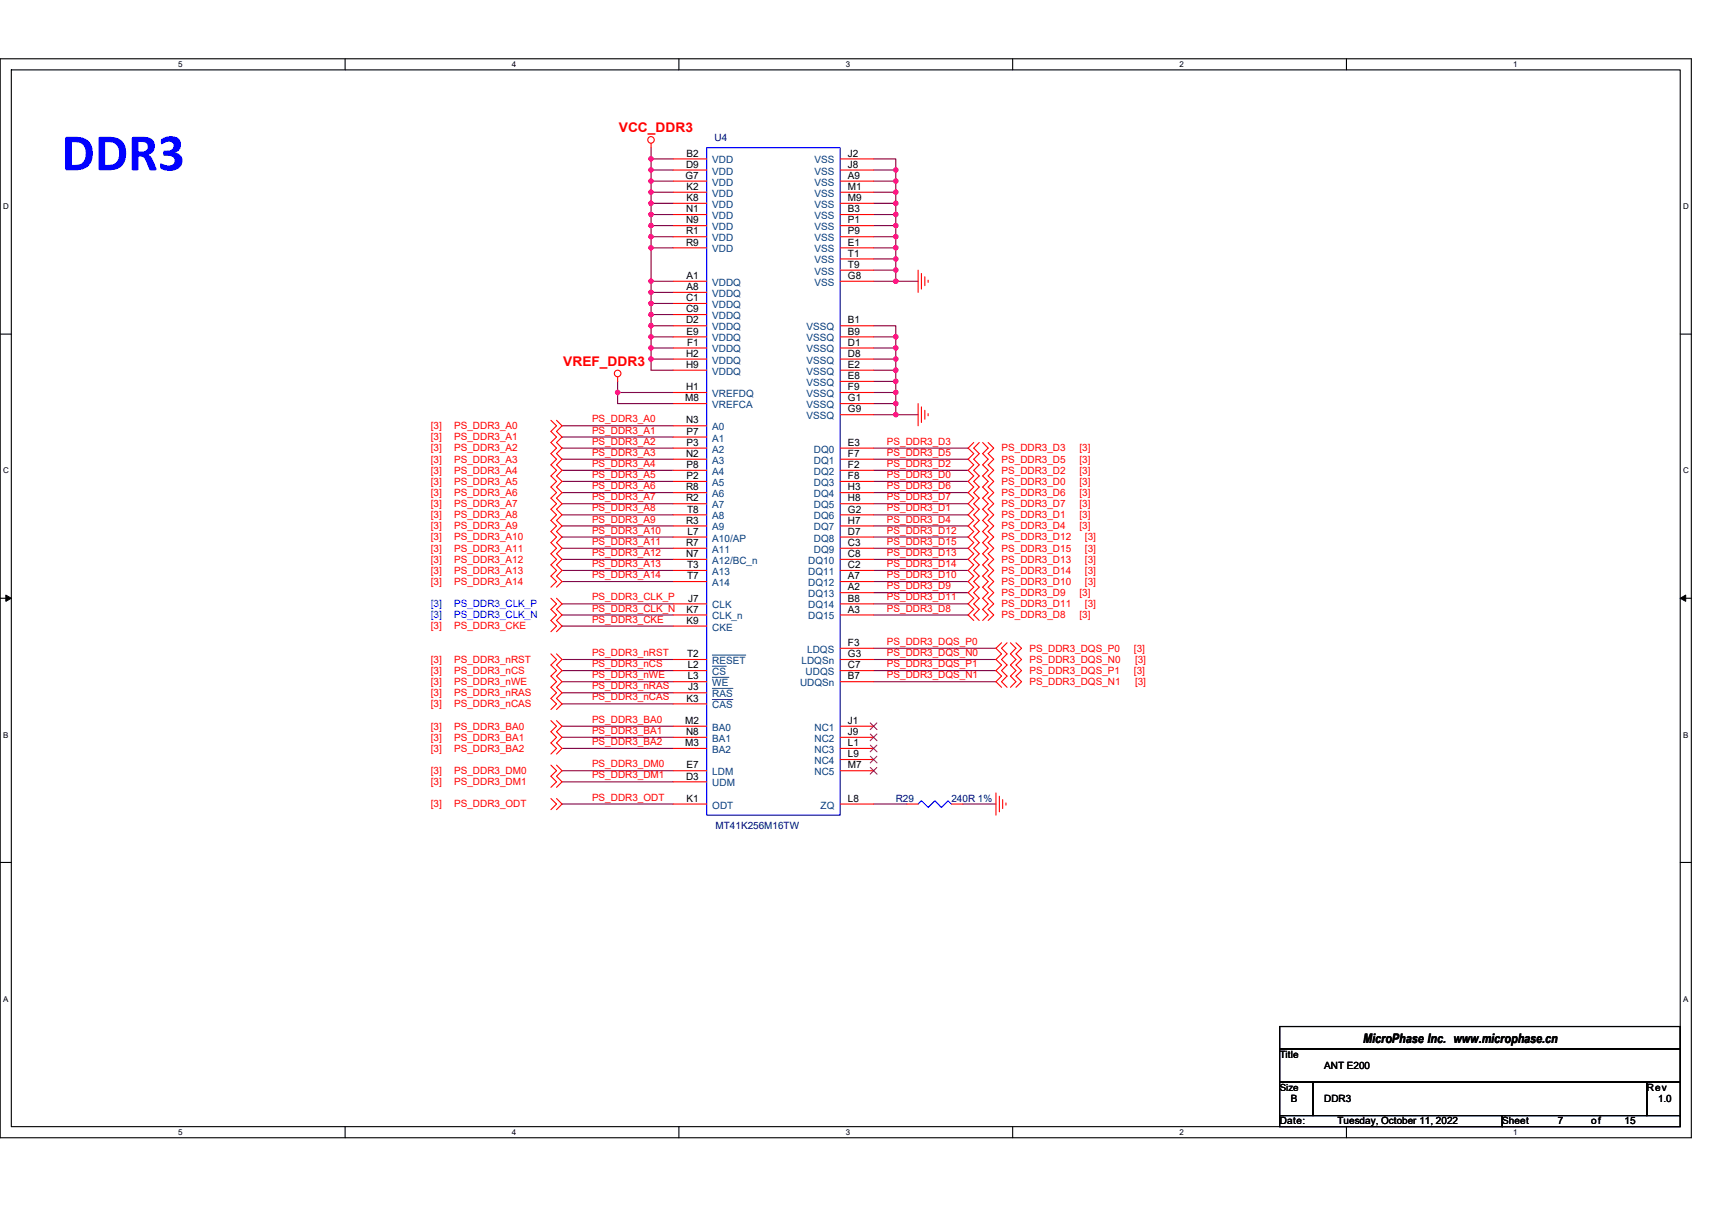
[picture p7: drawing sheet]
<svg xmlns="http://www.w3.org/2000/svg" width="297mm" height="210mm" viewBox="0 0 297 210" stroke-linecap="round" stroke-linejoin="round" font-family="sans-serif">
<path d="M0 10.2h293.5v187.2h-293.5zM2 12.1h289.5v183.4h-289.5z" fill="none" stroke="#000" stroke-width=".19"/>
<g fill="#fff">
<path d="M30.9 10.4h.8v1.6h-.8z"/>
<path d="M30.9 195.7h.8v1.6h-.8z"/>
</g>
<path d="M59.9 10.2v1.9M59.9 195.5v1.9" fill="none" stroke="#000" stroke-width=".19"/>
<g fill="#fff">
<path d="M88.8 10.4h.8v1.6h-.8z"/>
<path d="M88.8 195.7h.8v1.6h-.8z"/>
</g>
<path d="M117.8 10.2v1.9M117.8 195.5v1.9" fill="none" stroke="#000" stroke-width=".19"/>
<g fill="#fff">
<path d="M146.7 10.4h.8v1.6h-.8z"/>
<path d="M146.7 195.7h.8v1.6h-.8z"/>
</g>
<path d="M175.7 10.2v1.9M175.7 195.5v1.9" fill="none" stroke="#000" stroke-width=".19"/>
<g fill="#fff">
<path d="M204.7 10.4h.7v1.6h-.7z"/>
<path d="M204.7 195.7h.7v1.6h-.7z"/>
</g>
<path d="M233.6 10.2v1.9M233.6 195.5v1.9" fill="none" stroke="#000" stroke-width=".19"/>
<g fill="#fff">
<path d="M262.6 10.4h.7v1.6h-.7z"/>
<path d="M262.6 195.7h.7v1.6h-.7z"/>
<path d="M.5 35.1h1v1.5h-1z"/>
<path d="M292 35.1h1v1.5h-1z"/>
<path d="M.5 80.9h1v1.5h-1z"/>
<path d="M292 80.9h1v1.5h-1z"/>
</g>
<path d="M0 58h2M291.5 58h2" fill="none" stroke="#000" stroke-width=".19"/>
<g fill="#fff">
<path d="M.5 126.7h.9v1.6h-.9z"/>
<path d="M292 126.7h.9v1.6h-.9z"/>
</g>
<path d="M0 103.8h2M291.5 103.8h2" fill="none" stroke="#000" stroke-width=".19"/>
<path d="M1 103.3l1 .5-1 .6zM291.5 103.8l1-.5v1.1z" fill="#000" stroke="#000" stroke-width=".17"/>
<g fill="#fff">
<path d="M.5 172.6h.9v1.5h-.9z"/>
<path d="M292 172.6h.9v1.5h-.9z"/>
</g>
<path d="M0 149.7h2M291.5 149.7h2M222 178.1h69.5v3.9h-69.5zM222 182h69.5v5.8h-69.5zM222 187.8h5.8v5.8h-5.8zM222 193.6h38.6v1.9h-38.6zM227.8 187.8h57.9v5.8h-57.9zM260.6 193.6h30.9v1.9h-30.9zM285.7 187.8h5.8v5.8h-5.8z" fill="none" stroke="#000" stroke-width=".19"/>
<g fill="none" stroke="#800040" stroke-width=".19">
<path d="M113 27.6v1.9M113 29.5v1.9M113 31.4v2M113 33.4v1.9M113 39.2v1.9M113 37.2v2M113 25.6v2h3.8M113 31.4h3.8M113 29.5h3.8M113 35.3h3.8M113 33.4h3.8M113 39.2h3.8"/>
<path d="M113 35.3v1.9h3.8M151.6 29.5h3.8M151.6 27.6h3.8v1.9M151.6 33.4h3.8M151.6 31.4h3.8M151.6 37.2h3.8M151.6 35.3h3.8M151.6 39.2h3.8M155.4 31.4v2M155.4 29.5v1.9M155.4 35.3v1.9M155.4 33.4v1.9"/>
<path d="M155.4 39.2v1.9M155.4 37.2v2M113 43v5.8M113 41.1v1.9M113 48.8v1.9M113 43h3.8M113 41.1h3.8M113 50.7h3.8M113 48.8h3.8M113 52.7v1.9h3.8M113 50.7v2h3.8M113 56.5v2h3.8"/>
<path d="M113 54.6v1.9h3.8M113 58.5v1.9h3.8M151.6 48.8h3.8M151.6 41.1h3.8M151.6 46.9h3.8M151.6 44.9h3.8M151.6 43h3.8M151.6 56.5h3.8v2M151.6 58.5h3.8M155.4 48.8h3.9M155.4 41.1v1.9M155.4 43v1.9"/>
<path d="M155.4 44.9v2M155.4 46.9v1.9M155.4 58.5v1.9M97.5 73.9h19.3M97.5 75.8h19.3M97.5 79.7h19.3M97.5 77.8h19.3M107.2 68.1v1.9h9.6M107.2 66.2v1.9M107.2 68.1h9.6M113 60.4v1.9M113 62.3v1.9h3.8"/>
<path d="M113 62.3h3.8M151.6 77.8h16.4M151.6 79.7h16.4M151.6 72h3.8M151.6 60.4h3.8M151.6 64.2h3.8M151.6 62.3h3.8v1.9M151.6 70h3.8M151.6 68.1h3.8M151.6 66.2h3.8M155.4 72h3.9M155.4 66.2v1.9"/>
<path d="M155.4 64.2v2M155.4 60.4v1.9M155.4 68.1v1.9M155.4 70v2M97.5 83.5h19.3M97.5 81.6h19.3M97.5 89.3h19.3M97.5 91.3h19.3M97.5 85.5h19.3M97.5 87.4h19.3M97.5 93.2h19.3M97.5 97.1h19.3"/>
<path d="M97.5 99h19.3M97.5 95.1h19.3M151.6 81.6h16.4M151.6 83.5h16.4M151.6 85.5h16.4M151.6 87.4h16.4M151.6 89.3h16.4M151.6 91.3h16.4M151.6 93.2h16.4M151.6 95.1h16.4M151.6 97.1h16.4M151.6 99h16.4"/>
<path d="M97.5 100.9h19.3M97.5 118.3h19.3M97.5 108.6h19.3M97.5 104.8h19.3M97.5 106.7h19.3M97.5 114.4h19.3M97.5 116.4h19.3M151.6 114.4h21.2M151.6 112.5h21.2M151.6 118.3h21.2M151.6 116.4h21.2M151.6 100.9h16.4"/>
<path d="M151.6 102.8h16.4M151.6 104.8h16.4M151.6 106.7h16.4M97.5 126h19.3M97.5 129.9h19.3M97.5 128h19.3M97.5 133.8h19.3M97.5 135.7h19.3M97.5 139.5h19.3M97.5 122.2h19.3M97.5 120.2h19.3M151.6 139.5h5.8"/>
<path d="M167 139.5h5.8"/>
</g>
<g fill="#f0f" stroke="#f0f" stroke-width=".19">
<circle cx="155.4" cy="48.8" r=".38"/>
<circle cx="155.4" cy="43" r=".38"/>
<circle cx="155.4" cy="64.2" r=".38"/>
<circle cx="155.4" cy="72" r=".38"/>
<circle cx="155.4" cy="29.5" r=".38"/>
<circle cx="155.4" cy="31.4" r=".38"/>
<circle cx="155.4" cy="37.2" r=".38"/>
<circle cx="155.4" cy="35.3" r=".38"/>
<circle cx="155.4" cy="33.3" r=".38"/>
<circle cx="155.4" cy="41.1" r=".38"/>
<circle cx="155.4" cy="39.1" r=".38"/>
<circle cx="155.4" cy="46.9" r=".38"/>
<circle cx="155.4" cy="44.9" r=".38"/>
<circle cx="155.4" cy="60.4" r=".38"/>
<circle cx="155.4" cy="58.4" r=".38"/>
<circle cx="155.4" cy="62.3" r=".38"/>
<circle cx="155.4" cy="66.2" r=".38"/>
<circle cx="155.4" cy="70" r=".38"/>
<circle cx="155.4" cy="68.1" r=".38"/>
<circle cx="112.9" cy="27.6" r=".38"/>
<circle cx="112.9" cy="31.4" r=".38"/>
<circle cx="112.9" cy="29.5" r=".38"/>
<circle cx="112.9" cy="33.3" r=".38"/>
<circle cx="112.9" cy="39.1" r=".38"/>
<circle cx="112.9" cy="37.2" r=".38"/>
<circle cx="112.9" cy="35.3" r=".38"/>
<circle cx="112.9" cy="43" r=".38"/>
<circle cx="112.9" cy="41.1" r=".38"/>
<circle cx="112.9" cy="50.7" r=".38"/>
<circle cx="112.9" cy="48.8" r=".38"/>
<circle cx="112.9" cy="54.6" r=".38"/>
<circle cx="112.9" cy="52.6" r=".38"/>
<circle cx="112.9" cy="56.5" r=".38"/>
<circle cx="112.9" cy="62.3" r=".38"/>
<circle cx="112.9" cy="60.4" r=".38"/>
<circle cx="112.9" cy="58.4" r=".38"/>
<circle cx="107.2" cy="68.1" r=".38"/>
</g>
<g fill="none" stroke="#f00" stroke-width=".19">
<path d="M113 24.9v.7M116.8 27.6h5.8M116.8 29.5h5.8M116.8 31.4h5.8M116.8 33.4h5.8M116.8 35.3h5.8M116.8 37.2h5.8M116.8 39.2h5.8M145.8 27.6h5.8M145.8 29.5h5.8M145.8 31.4h5.8M145.8 33.4h5.8"/>
<path d="M145.8 35.3h5.8M145.8 37.2h5.8M145.8 39.2h5.8M116.8 41.1h5.8M116.8 43h5.8M116.8 48.8h5.8M116.8 50.7h5.8M116.8 52.7h5.8M116.8 54.6h5.8M116.8 56.5h5.8M116.8 58.5h5.8M145.8 41.1h5.8"/>
<path d="M145.8 43h5.8M145.8 44.9h5.8M145.8 46.9h5.8M145.8 48.8h5.8M145.8 56.5h5.8M145.8 58.5h5.8M159.3 46.9v3.8M159.9 47.5v2.7M160.5 48v1.6M161 48.6v.4M95.6 72.9l1 1-1 1 1 .9-1 1 1 1-1 .9 1 1-1 1 1 .9-1 1 1 .9-1 1 1 1-1 .9 1 1-1 1 1 .9-1 1 1 1-1 .9 1 1-1 1 1 .9-1 1 1 1-1 .9 1 1-1 1 1 .9-1 1M96.6 72.9l.9 1-.9 1 .9 .9-.9 1 .9 1-.9 .9 .9 1-.9 1 .9 .9-.9 1 .9 .9-.9 1 .9 1-.9 .9 .9 1-.9 1 .9 .9-.9 1 .9 1-.9 .9 .9 1-.9 1 .9 .9-.9 1 .9 1-.9 .9 .9 1-.9 1 .9 .9-.9 1"/>
<path d="M107.2 65.4v.8M116.8 73.9h5.8M116.8 75.8h5.8M116.8 77.8h5.8M116.8 79.7h5.8M116.8 68.1h5.8M116.8 70h5.8M116.8 60.4h5.8M116.8 62.3h5.8M116.8 64.2h5.8M145.8 60.4h5.8M145.8 62.3h5.8"/>
<path d="M145.8 64.2h5.8M145.8 66.2h5.8M145.8 68.1h5.8M145.8 70h5.8M145.8 72h5.8M145.8 77.8h5.8M145.8 79.7h5.8M159.3 70v3.9M159.9 70.6v2.7M160.5 71.2v1.5M161 71.8v.4M168.9 76.8l-.9 1 .9 .9-.9 1 .9 1-.9 .9 .9 1-.9 .9 .9 1-.9 1 .9 .9-.9 1 .9 1-.9 .9 .9 1-.9 1 .9 .9-.9 1 .9 1-.9 .9 .9 1-.9 1 .9 .9-.9 1 .9 1-.9 .9 .9 1-.9 .9 .9 1-.9 1 .9 .9-.9 1 .9 1"/>
<path d="M169.9 76.8l-1 1 1 .9-1 1 1 1-1 .9 1 1-1 .9 1 1-1 1 1 .9-1 1 1 1-1 .9 1 1-1 1 1 .9-1 1 1 1-1 .9 1 1-1 1 1 .9-1 1 1 1-1 .9 1 1-1 .9 1 1-1 1 1 .9-1 1 1 1M170.5 76.8l.9 1-.9 .9 .9 1-.9 1 .9 .9-.9 1 .9 .9-.9 1 .9 1-.9 .9 .9 1-.9 1 .9 .9-.9 1 .9 1-.9 .9 .9 1-.9 1 .9 .9-.9 1 .9 1-.9 .9 .9 1-.9 1 .9 .9-.9 1 .9 .9-.9 1 .9 1-.9 .9 .9 1-.9 1M171.4 76.8l1 1-1 .9 1 1-1 1 1 .9-1 1 1 .9-1 1 1 1-1 .9 1 1-1 1 1 .9-1 1 1 1-1 .9 1 1-1 1 1 .9-1 1 1 1-1 .9 1 1-1 1 1 .9-1 1 1 .9-1 1 1 1-1 .9 1 1-1 1M116.8 93.2h5.8M116.8 95.1h5.8M116.8 97.1h5.8M116.8 99h5.8M116.8 81.6h5.8M116.8 83.5h5.8M116.8 85.5h5.8M116.8 87.4h5.8M116.8 89.3h5.8"/>
<path d="M116.8 91.3h5.8M145.8 81.6h5.8M145.8 83.5h5.8M145.8 85.5h5.8M145.8 87.4h5.8M145.8 89.3h5.8M145.8 91.3h5.8M145.8 93.2h5.8M145.8 95.1h5.8M145.8 97.1h5.8M145.8 99h5.8M95.6 103.8l1 1-1 .9 1 1-1 1 1 .9-1 1"/>
<path d="M95.6 113.5l1 .9-1 1 1 1-1 .9 1 1-1 1 1 .9-1 1 1 1-1 .9M96.6 103.8l.9 1-.9 .9 .9 1-.9 1 .9 .9-.9 1M96.6 113.5l.9 .9-.9 1 .9 1-.9 .9 .9 1-.9 1 .9 .9-.9 1 .9 1-.9 .9M116.8 104.8h5.8M116.8 106.7h5.8M116.8 108.6h5.8M116.8 116.4h5.8M116.8 114.4h5.8M116.8 100.9h5.8M116.8 118.3h5.8M145.8 100.9h5.8M145.8 102.8h5.8"/>
<path d="M145.8 104.8h5.8M145.8 106.7h5.8M145.8 112.5h5.8M145.8 114.4h5.8M145.8 116.4h5.8M145.8 118.3h5.8M173.8 111.5l-1 1 1 1-1 .9 1 1-1 1 1 .9-1 1 1 1M174.7 111.5l-.9 1 .9 1-.9 .9 .9 1-.9 1 .9 .9-.9 1 .9 1M175.3 111.5l1 1-1 1 1 .9-1 1 1 1-1 .9 1 1-1 1M176.3 111.5l.9 1-.9 1 .9 .9-.9 1 .9 1-.9 .9 .9 1-.9 1M95.6 125.1l1 .9-1 1 1 1-1 .9 1 1-1 1M95.6 132.8l1 1-1 .9 1 1-1 .9"/>
<path d="M95.6 138.6l1 .9-1 1M96.6 125.1l.9 .9-.9 1 .9 1-.9 .9 .9 1-.9 1M96.6 132.8l.9 1-.9 .9 .9 1-.9 .9M96.6 138.6l.9 .9-.9 1M116.8 122.2h5.8M116.8 120.2h5.8M116.8 126h5.8M116.8 128h5.8M116.8 129.9h5.8M116.8 133.8h5.8M116.8 135.7h5.8M116.8 139.5h5.8"/>
<path d="M145.8 126h5.8M145.8 128h5.8M145.8 129.9h5.8M145.8 131.8h5.8M145.8 133.8h5.8M145.8 139.5h5.8M157.4 139.5h1.9M165.1 139.5h1.9M172.8 137.6v3.9M173.4 138.2v2.7M174 138.8v1.5M174.5 139.3v.4"/>
<circle cx="112.9" cy="24.3" r=".57"/>
<circle cx="107.2" cy="64.8" r=".57"/>
</g>
<path d="M122.6 25.6h23.2v115.9h-23.2zM159.3 139.5l.6-.5 1.1 1.1 1.2-1.1 1.1 1.1 1.2-1.1 .6 .5" fill="none" stroke="#00f" stroke-width=".19"/>
<path d="M123.6 115.6h2.4M123.6 113.7h5.8M123.6 119.5h3.6M123.6 117.5h2.9M123.6 121.4h3.6" fill="none" stroke="#004080" stroke-width=".17"/>
<path d="M151 125.5l1.2 1.1M151 127.4l1.2 1.1M151 129.3l1.2 1.2M151 131.2l1.2 1.2M151 133.2l1.2 1.1M152.1 125.5l-1.1 1.1M152.1 127.4l-1.1 1.1M152.1 129.3l-1.1 1.2M152.1 131.2l-1.1 1.2M152.1 133.2l-1.1 1.1" fill="none" stroke="#804000" stroke-width=".17"/>
<text font-size="9.2" fill="#00f" x="10.6" y="29.5">DDR3</text>
<g font-size="2.3" fill="#f00">
<text x="107.4" y="22.9">VCC_DDR3</text>
<text x="97.7" y="63.5">VREF_DDR3</text>
</g>
<text font-size="2.3" x="236.5" y="181.1">MicroPhase Inc. www.microphase.cn</text>
<g font-size="1.7">
<text x="119" y="29.1">D9</text>
<text x="119.1" y="27.2">B2</text>
<text x="147.1" y="27.2">J2</text>
<text x="147.1" y="29.1">J8</text>
<text x="118.9" y="31">G7</text>
<text x="119.1" y="33">K2</text>
<text x="119.1" y="34.9">K8</text>
<text x="147.1" y="31">A9</text>
<text x="147.1" y="33">M1</text>
<text x="147.1" y="34.9">M9</text>
<text x="119" y="36.8">N1</text>
<text x="119" y="38.8">N9</text>
<text x="119" y="40.7">R1</text>
<text x="147.1" y="36.8">B3</text>
<text x="147.1" y="38.8">P1</text>
<text x="147.1" y="40.7">P9</text>
<text x="119" y="42.6">R9</text>
<text x="147.1" y="42.6">E1</text>
<text x="147.1" y="44.5">T1</text>
<text x="147.1" y="46.5">T9</text>
<text x="119" y="52.3">C1</text>
<text x="119.1" y="48.4">A1</text>
<text x="119.1" y="50.3">A8</text>
<text x="147.1" y="48.4">G8</text>
<text x="119" y="54.2">C9</text>
<text x="119" y="56.1">D2</text>
<text x="119.1" y="58.1">E9</text>
<text x="119.2" y="60">F1</text>
<text x="147.1" y="56.1">B1</text>
<text x="147.1" y="58.1">B9</text>
<text x="147.1" y="60">D1</text>
<text x="119" y="61.9">H2</text>
<text x="119" y="63.8">H9</text>
<text x="147.1" y="61.9">D8</text>
<text x="147.1" y="63.8">E2</text>
<text x="147.1" y="65.8">E8</text>
<text x="118.9" y="69.6">M8</text>
<text x="119" y="67.7">H1</text>
<text x="147.1" y="67.7">F9</text>
<text x="147.1" y="69.6">G1</text>
<text x="147.1" y="71.6">G9</text>
<text x="119" y="73.5">N3</text>
<text x="119.1" y="75.4">P7</text>
<text x="119.1" y="77.4">P3</text>
<text x="147.1" y="77.4">E3</text>
<text x="119" y="79.3">N2</text>
<text x="119.1" y="81.2">P8</text>
<text x="119.1" y="83.1">P2</text>
<text x="147.1" y="79.3">F7</text>
<text x="147.1" y="81.2">F2</text>
<text x="147.1" y="83.1">F8</text>
<text x="119" y="85.1">R8</text>
<text x="119" y="87">R2</text>
<text x="119.2" y="88.9">T8</text>
<text x="147.1" y="85.1">H3</text>
<text x="147.1" y="87">H8</text>
<text x="147.1" y="88.9">G2</text>
<text x="119" y="94.7">R7</text>
<text x="119" y="90.9">R3</text>
<text x="119.3" y="92.8">L7</text>
<text x="147.1" y="90.9">H7</text>
<text x="147.1" y="92.8">D7</text>
<text x="147.1" y="94.7">C3</text>
<text x="119" y="96.7">N7</text>
<text x="119.2" y="98.6">T3</text>
<text x="119.2" y="100.5">T7</text>
<text x="147.1" y="96.7">C8</text>
<text x="147.1" y="98.6">C2</text>
<text x="147.1" y="100.5">A7</text>
<text x="119.1" y="106.3">K7</text>
<text x="119.4" y="104.4">J7</text>
<text x="147.1" y="102.4">A2</text>
<text x="147.1" y="104.4">B8</text>
<text x="147.1" y="106.3">A3</text>
<text x="119.1" y="108.2">K9</text>
<text x="147.1" y="112.1">F3</text>
<text x="119.2" y="114">T2</text>
<text x="119.3" y="116">L2</text>
<text x="119.3" y="117.9">L3</text>
<text x="119.4" y="119.8">J3</text>
<text x="147.1" y="114">G3</text>
<text x="147.1" y="117.9">B7</text>
<text x="147.1" y="116">C7</text>
<text x="118.9" y="125.6">M2</text>
<text x="119.1" y="121.8">K3</text>
<text x="147.1" y="125.6">J1</text>
<text x="118.9" y="129.5">M3</text>
<text x="119" y="127.6">N8</text>
<text x="147.1" y="127.6">J9</text>
<text x="147.1" y="129.5">L1</text>
<text x="147.1" y="131.4">L9</text>
<text x="119" y="135.3">D3</text>
<text x="119.1" y="133.3">E7</text>
<text x="147.1" y="133.3">M7</text>
<text x="119.1" y="139.1">K1</text>
<text x="147.1" y="139.1">L8</text>
<text x="222" y="183.6">Title</text>
<text x="229.8" y="185.5">ANT E200</text>
<text x="222" y="189.3">Size</text>
<text x="224" y="191.3">B</text>
<text x="229.8" y="191.3">DDR3</text>
<text x="285.7" y="189.3">Rev</text>
<text x="287.7" y="191.3">1.0</text>
<text x="222" y="195.1">Date:</text>
<text x="232.1" y="195.1">Tuesday, October 11, 2022</text>
<text x="260.6" y="195.1">Sheet</text>
<text x="270.3" y="195.1">7</text>
<text x="276.1" y="195.1">of</text>
<text x="281.9" y="195.1">15</text>
</g>
<g font-size="1.7" fill="#004080">
<text x="123.6" y="28.4">VDD</text>
<text x="141.3" y="28.4">VSS</text>
<text x="123.6" y="30.3">VDD</text>
<text x="123.6" y="32.2">VDD</text>
<text x="123.6" y="34.1">VDD</text>
<text x="141.3" y="30.3">VSS</text>
<text x="141.3" y="32.2">VSS</text>
<text x="141.3" y="34.1">VSS</text>
<text x="123.6" y="36.1">VDD</text>
<text x="123.6" y="38">VDD</text>
<text x="123.6" y="39.9">VDD</text>
<text x="123.6" y="41.9">VDD</text>
<text x="141.3" y="36.1">VSS</text>
<text x="141.3" y="38">VSS</text>
<text x="141.3" y="39.9">VSS</text>
<text x="141.3" y="41.9">VSS</text>
<text x="123.6" y="43.8">VDD</text>
<text x="141.3" y="43.8">VSS</text>
<text x="141.3" y="45.7">VSS</text>
<text x="141.3" y="47.7">VSS</text>
<text x="123.6" y="49.6">VDDQ</text>
<text x="123.6" y="51.5">VDDQ</text>
<text x="123.6" y="53.4">VDDQ</text>
<text x="141.3" y="49.6">VSS</text>
<text x="123.6" y="55.4">VDDQ</text>
<text x="123.6" y="57.3">VDDQ</text>
<text x="123.6" y="59.2">VDDQ</text>
<text x="140" y="57.3">VSSQ</text>
<text x="140" y="59.2">VSSQ</text>
<text x="123.6" y="61.2">VDDQ</text>
<text x="123.6" y="63.1">VDDQ</text>
<text x="123.6" y="65">VDDQ</text>
<text x="140" y="61.2">VSSQ</text>
<text x="140" y="63.1">VSSQ</text>
<text x="140" y="65">VSSQ</text>
<text x="123.6" y="68.9">VREFDQ</text>
<text x="123.6" y="70.8">VREFCA</text>
<text x="140" y="67">VSSQ</text>
<text x="140" y="68.9">VSSQ</text>
<text x="140" y="70.8">VSSQ</text>
<text x="123.6" y="74.7">A0</text>
<text x="123.6" y="76.6">A1</text>
<text x="140" y="72.7">VSSQ</text>
<text x="123.6" y="78.5">A2</text>
<text x="123.6" y="80.5">A3</text>
<text x="123.6" y="82.4">A4</text>
<text x="141.2" y="78.5">DQ0</text>
<text x="141.2" y="80.5">DQ1</text>
<text x="141.2" y="82.4">DQ2</text>
<text x="123.6" y="84.3">A5</text>
<text x="123.6" y="86.3">A6</text>
<text x="123.6" y="88.2">A7</text>
<text x="141.2" y="84.3">DQ3</text>
<text x="141.2" y="86.3">DQ4</text>
<text x="141.2" y="88.2">DQ5</text>
<text x="123.6" y="94">A10/AP</text>
<text x="123.6" y="95.9">A11</text>
<text x="123.6" y="90.1">A8</text>
<text x="123.6" y="92.1">A9</text>
<text x="141.2" y="90.1">DQ6</text>
<text x="141.2" y="92.1">DQ7</text>
<text x="141.2" y="94">DQ8</text>
<text x="141.2" y="95.9">DQ9</text>
<text x="123.6" y="97.9">A12/BC_n</text>
<text x="123.6" y="99.8">A13</text>
<text x="123.6" y="101.7">A14</text>
<text x="140.2" y="97.9">DQ10</text>
<text x="140.2" y="99.8">DQ11</text>
<text x="140.2" y="101.7">DQ12</text>
<text x="123.6" y="105.6">CLK</text>
<text x="123.6" y="107.5">CLK_n</text>
<text x="140.2" y="103.6">DQ13</text>
<text x="140.2" y="105.6">DQ14</text>
<text x="140.2" y="107.5">DQ15</text>
<text x="123.6" y="109.4">CKE</text>
<text x="140.1" y="113.3">LDQS</text>
<text x="123.6" y="117.2">CS</text>
<text x="123.6" y="115.2">RESET</text>
<text x="123.6" y="119.1">WE</text>
<text x="138.8" y="119.1">UDQSn</text>
<text x="139.1" y="115.2">LDQSn</text>
<text x="139.8" y="117.2">UDQS</text>
<text x="123.6" y="122.9">CAS</text>
<text x="123.6" y="121">RAS</text>
<text x="123.6" y="126.8">BA0</text>
<text x="123.6" y="128.7">BA1</text>
<text x="123.6" y="130.7">BA2</text>
<text x="141.3" y="126.8">NC1</text>
<text x="141.3" y="128.7">NC2</text>
<text x="141.3" y="130.7">NC3</text>
<text x="123.6" y="134.5">LDM</text>
<text x="123.6" y="136.5">UDM</text>
<text x="141.3" y="132.6">NC4</text>
<text x="141.3" y="134.5">NC5</text>
<text x="123.6" y="140.3">ODT</text>
<text x="142.4" y="140.3">ZQ</text>
</g>
<g font-size="1.7" fill="#000080">
<text x="124" y="24.5">U4</text>
<text x="124.2" y="143.8">MT41K256M16TW</text>
<text x="155.4" y="139.1">R29</text>
<text x="165.1" y="139.1">240R 1%</text>
</g>
<g font-size="1.7" fill="#f00">
<text x="74.7" y="74.5">[3]</text>
<text x="74.7" y="76.4">[3]</text>
<text x="78.8" y="74.5">PS_DDR3_A0</text>
<text x="78.8" y="76.4">PS_DDR3_A1</text>
<text x="102.7" y="73.3">PS_DDR3_A0</text>
<text x="102.7" y="75.2">PS_DDR3_A1</text>
<text x="102.7" y="77.2">PS_DDR3_A2</text>
<text x="153.9" y="77.2">PS_DDR3_D3</text>
<text x="74.7" y="78.3">[3]</text>
<text x="74.7" y="80.3">[3]</text>
<text x="74.7" y="82.2">[3]</text>
<text x="78.8" y="78.3">PS_DDR3_A2</text>
<text x="78.8" y="80.3">PS_DDR3_A3</text>
<text x="78.8" y="82.2">PS_DDR3_A4</text>
<text x="102.7" y="83">PS_DDR3_A5</text>
<text x="102.7" y="79.1">PS_DDR3_A3</text>
<text x="102.7" y="81">PS_DDR3_A4</text>
<text x="153.9" y="79.1">PS_DDR3_D5</text>
<text x="153.9" y="81">PS_DDR3_D2</text>
<text x="153.9" y="83">PS_DDR3_D0</text>
<text x="173.8" y="78.3">PS_DDR3_D3</text>
<text x="173.8" y="80.3">PS_DDR3_D5</text>
<text x="173.8" y="82.2">PS_DDR3_D2</text>
<text x="187.3" y="78.3">[3]</text>
<text x="187.3" y="80.3">[3]</text>
<text x="187.3" y="82.2">[3]</text>
<text x="74.7" y="84.1">[3]</text>
<text x="74.7" y="86.1">[3]</text>
<text x="74.7" y="88">[3]</text>
<text x="74.7" y="89.9">[3]</text>
<text x="78.8" y="84.1">PS_DDR3_A5</text>
<text x="78.8" y="86.1">PS_DDR3_A6</text>
<text x="78.8" y="88">PS_DDR3_A7</text>
<text x="78.8" y="89.9">PS_DDR3_A8</text>
<text x="102.7" y="88.8">PS_DDR3_A8</text>
<text x="102.7" y="84.9">PS_DDR3_A6</text>
<text x="102.7" y="86.8">PS_DDR3_A7</text>
<text x="153.9" y="84.9">PS_DDR3_D6</text>
<text x="153.9" y="86.8">PS_DDR3_D7</text>
<text x="153.9" y="88.8">PS_DDR3_D1</text>
<text x="173.8" y="84.1">PS_DDR3_D0</text>
<text x="173.8" y="86.1">PS_DDR3_D6</text>
<text x="173.8" y="88">PS_DDR3_D7</text>
<text x="173.8" y="89.9">PS_DDR3_D1</text>
<text x="187.3" y="84.1">[3]</text>
<text x="187.3" y="86.1">[3]</text>
<text x="187.3" y="88">[3]</text>
<text x="187.3" y="89.9">[3]</text>
<text x="74.7" y="91.9">[3]</text>
<text x="74.7" y="93.8">[3]</text>
<text x="74.7" y="95.7">[3]</text>
<text x="78.8" y="91.9">PS_DDR3_A9</text>
<text x="78.8" y="93.8">PS_DDR3_A10</text>
<text x="78.8" y="95.7">PS_DDR3_A11</text>
<text x="102.7" y="90.7">PS_DDR3_A9</text>
<text x="102.7" y="92.6">PS_DDR3_A10</text>
<text x="102.7" y="94.6">PS_DDR3_A11</text>
<text x="153.9" y="90.7">PS_DDR3_D4</text>
<text x="153.9" y="92.6">PS_DDR3_D12</text>
<text x="153.9" y="94.6">PS_DDR3_D15</text>
<text x="173.8" y="91.9">PS_DDR3_D4</text>
<text x="173.8" y="93.8">PS_DDR3_D12</text>
<text x="173.8" y="95.7">PS_DDR3_D15</text>
<text x="187.3" y="91.9">[3]</text>
<text x="188.3" y="93.8">[3]</text>
<text x="188.3" y="95.7">[3]</text>
<text x="74.7" y="101.5">[3]</text>
<text x="74.7" y="97.6">[3]</text>
<text x="74.7" y="99.6">[3]</text>
<text x="78.8" y="101.5">PS_DDR3_A14</text>
<text x="78.8" y="97.6">PS_DDR3_A12</text>
<text x="78.8" y="99.6">PS_DDR3_A13</text>
<text x="102.7" y="100.3">PS_DDR3_A14</text>
<text x="102.7" y="96.5">PS_DDR3_A12</text>
<text x="102.7" y="98.4">PS_DDR3_A13</text>
<text x="153.9" y="96.5">PS_DDR3_D13</text>
<text x="153.9" y="98.4">PS_DDR3_D14</text>
<text x="153.9" y="100.3">PS_DDR3_D10</text>
<text x="173.8" y="97.6">PS_DDR3_D13</text>
<text x="173.8" y="99.6">PS_DDR3_D14</text>
<text x="173.8" y="101.5">PS_DDR3_D10</text>
<text x="188.3" y="97.6">[3]</text>
<text x="188.3" y="99.6">[3]</text>
<text x="188.3" y="101.5">[3]</text>
<text x="102.7" y="104.2">PS_DDR3_CLK_P</text>
<text x="102.7" y="106.1">PS_DDR3_CLK_N</text>
<text x="153.9" y="102.3">PS_DDR3_D9</text>
<text x="153.9" y="104.2">PS_DDR3_D11</text>
<text x="153.9" y="106.1">PS_DDR3_D8</text>
<text x="173.8" y="103.4">PS_DDR3_D9</text>
<text x="173.8" y="105.4">PS_DDR3_D11</text>
<text x="173.8" y="107.3">PS_DDR3_D8</text>
<text x="187.3" y="103.4">[3]</text>
<text x="187.3" y="107.3">[3]</text>
<text x="188.3" y="105.4">[3]</text>
<text x="74.7" y="109.2">[3]</text>
<text x="78.8" y="109.2">PS_DDR3_CKE</text>
<text x="102.7" y="108.1">PS_DDR3_CKE</text>
<text x="102.7" y="113.9">PS_DDR3_nRST</text>
<text x="153.9" y="113.9">PS_DDR3_DQS_N0</text>
<text x="153.9" y="111.9">PS_DDR3_DQS_P0</text>
<text x="178.6" y="113.1">PS_DDR3_DQS_P0</text>
<text x="196.7" y="113.1">[3]</text>
<text x="74.7" y="115">[3]</text>
<text x="74.7" y="116.9">[3]</text>
<text x="74.7" y="118.9">[3]</text>
<text x="78.8" y="115">PS_DDR3_nRST</text>
<text x="78.8" y="116.9">PS_DDR3_nCS</text>
<text x="78.8" y="118.9">PS_DDR3_nWE</text>
<text x="102.7" y="117.7">PS_DDR3_nWE</text>
<text x="102.7" y="119.6">PS_DDR3_nRAS</text>
<text x="102.7" y="115.8">PS_DDR3_nCS</text>
<text x="153.9" y="117.7">PS_DDR3_DQS_N1</text>
<text x="153.9" y="115.8">PS_DDR3_DQS_P1</text>
<text x="178.6" y="115">PS_DDR3_DQS_N0</text>
<text x="178.6" y="118.9">PS_DDR3_DQS_N1</text>
<text x="178.6" y="116.9">PS_DDR3_DQS_P1</text>
<text x="196.7" y="116.9">[3]</text>
<text x="196.9" y="115">[3]</text>
<text x="196.9" y="118.9">[3]</text>
<text x="74.7" y="120.8">[3]</text>
<text x="74.7" y="122.7">[3]</text>
<text x="78.8" y="120.8">PS_DDR3_nRAS</text>
<text x="78.8" y="122.7">PS_DDR3_nCAS</text>
<text x="102.7" y="125.4">PS_DDR3_BA0</text>
<text x="102.7" y="121.6">PS_DDR3_nCAS</text>
<text x="74.7" y="126.6">[3]</text>
<text x="74.7" y="130.5">[3]</text>
<text x="74.7" y="128.5">[3]</text>
<text x="78.8" y="126.6">PS_DDR3_BA0</text>
<text x="78.8" y="130.5">PS_DDR3_BA2</text>
<text x="78.8" y="128.5">PS_DDR3_BA1</text>
<text x="102.7" y="129.3">PS_DDR3_BA2</text>
<text x="102.7" y="127.4">PS_DDR3_BA1</text>
<text x="74.7" y="134.3">[3]</text>
<text x="74.7" y="136.2">[3]</text>
<text x="78.8" y="134.3">PS_DDR3_DM0</text>
<text x="78.8" y="136.2">PS_DDR3_DM1</text>
<text x="102.7" y="133.2">PS_DDR3_DM0</text>
<text x="102.7" y="135.1">PS_DDR3_DM1</text>
<text x="74.7" y="140.1">[3]</text>
<text x="78.8" y="140.1">PS_DDR3_ODT</text>
<text x="102.7" y="138.9">PS_DDR3_ODT</text>
</g>
<g font-size="1.7" fill="#00f">
<text x="74.7" y="105.4">[3]</text>
<text x="74.7" y="107.3">[3]</text>
<text x="78.8" y="105.4">PS_DDR3_CLK_P</text>
<text x="78.8" y="107.3">PS_DDR3_CLK_N</text>
</g>
<g font-size="1.4">
<text x="30.9" y="11.7">5</text>
<text x="88.8" y="11.7">4</text>
<text x="146.7" y="11.7">3</text>
<text x="204.7" y="11.7">2</text>
<text x="262.6" y="11.7">1</text>
<text x=".5" y="36.3">D</text>
<text x="292" y="36.3">D</text>
<text x=".5" y="82.1">C</text>
<text x="292" y="82.1">C</text>
<text x=".5" y="128">B</text>
<text x="292" y="128">B</text>
<text x=".5" y="173.8">A</text>
<text x="292" y="173.8">A</text>
<text x="30.9" y="197">5</text>
<text x="88.8" y="197">4</text>
<text x="146.7" y="197">3</text>
<text x="204.7" y="197">2</text>
<text x="262.6" y="197">1</text>
</g>
</svg>
